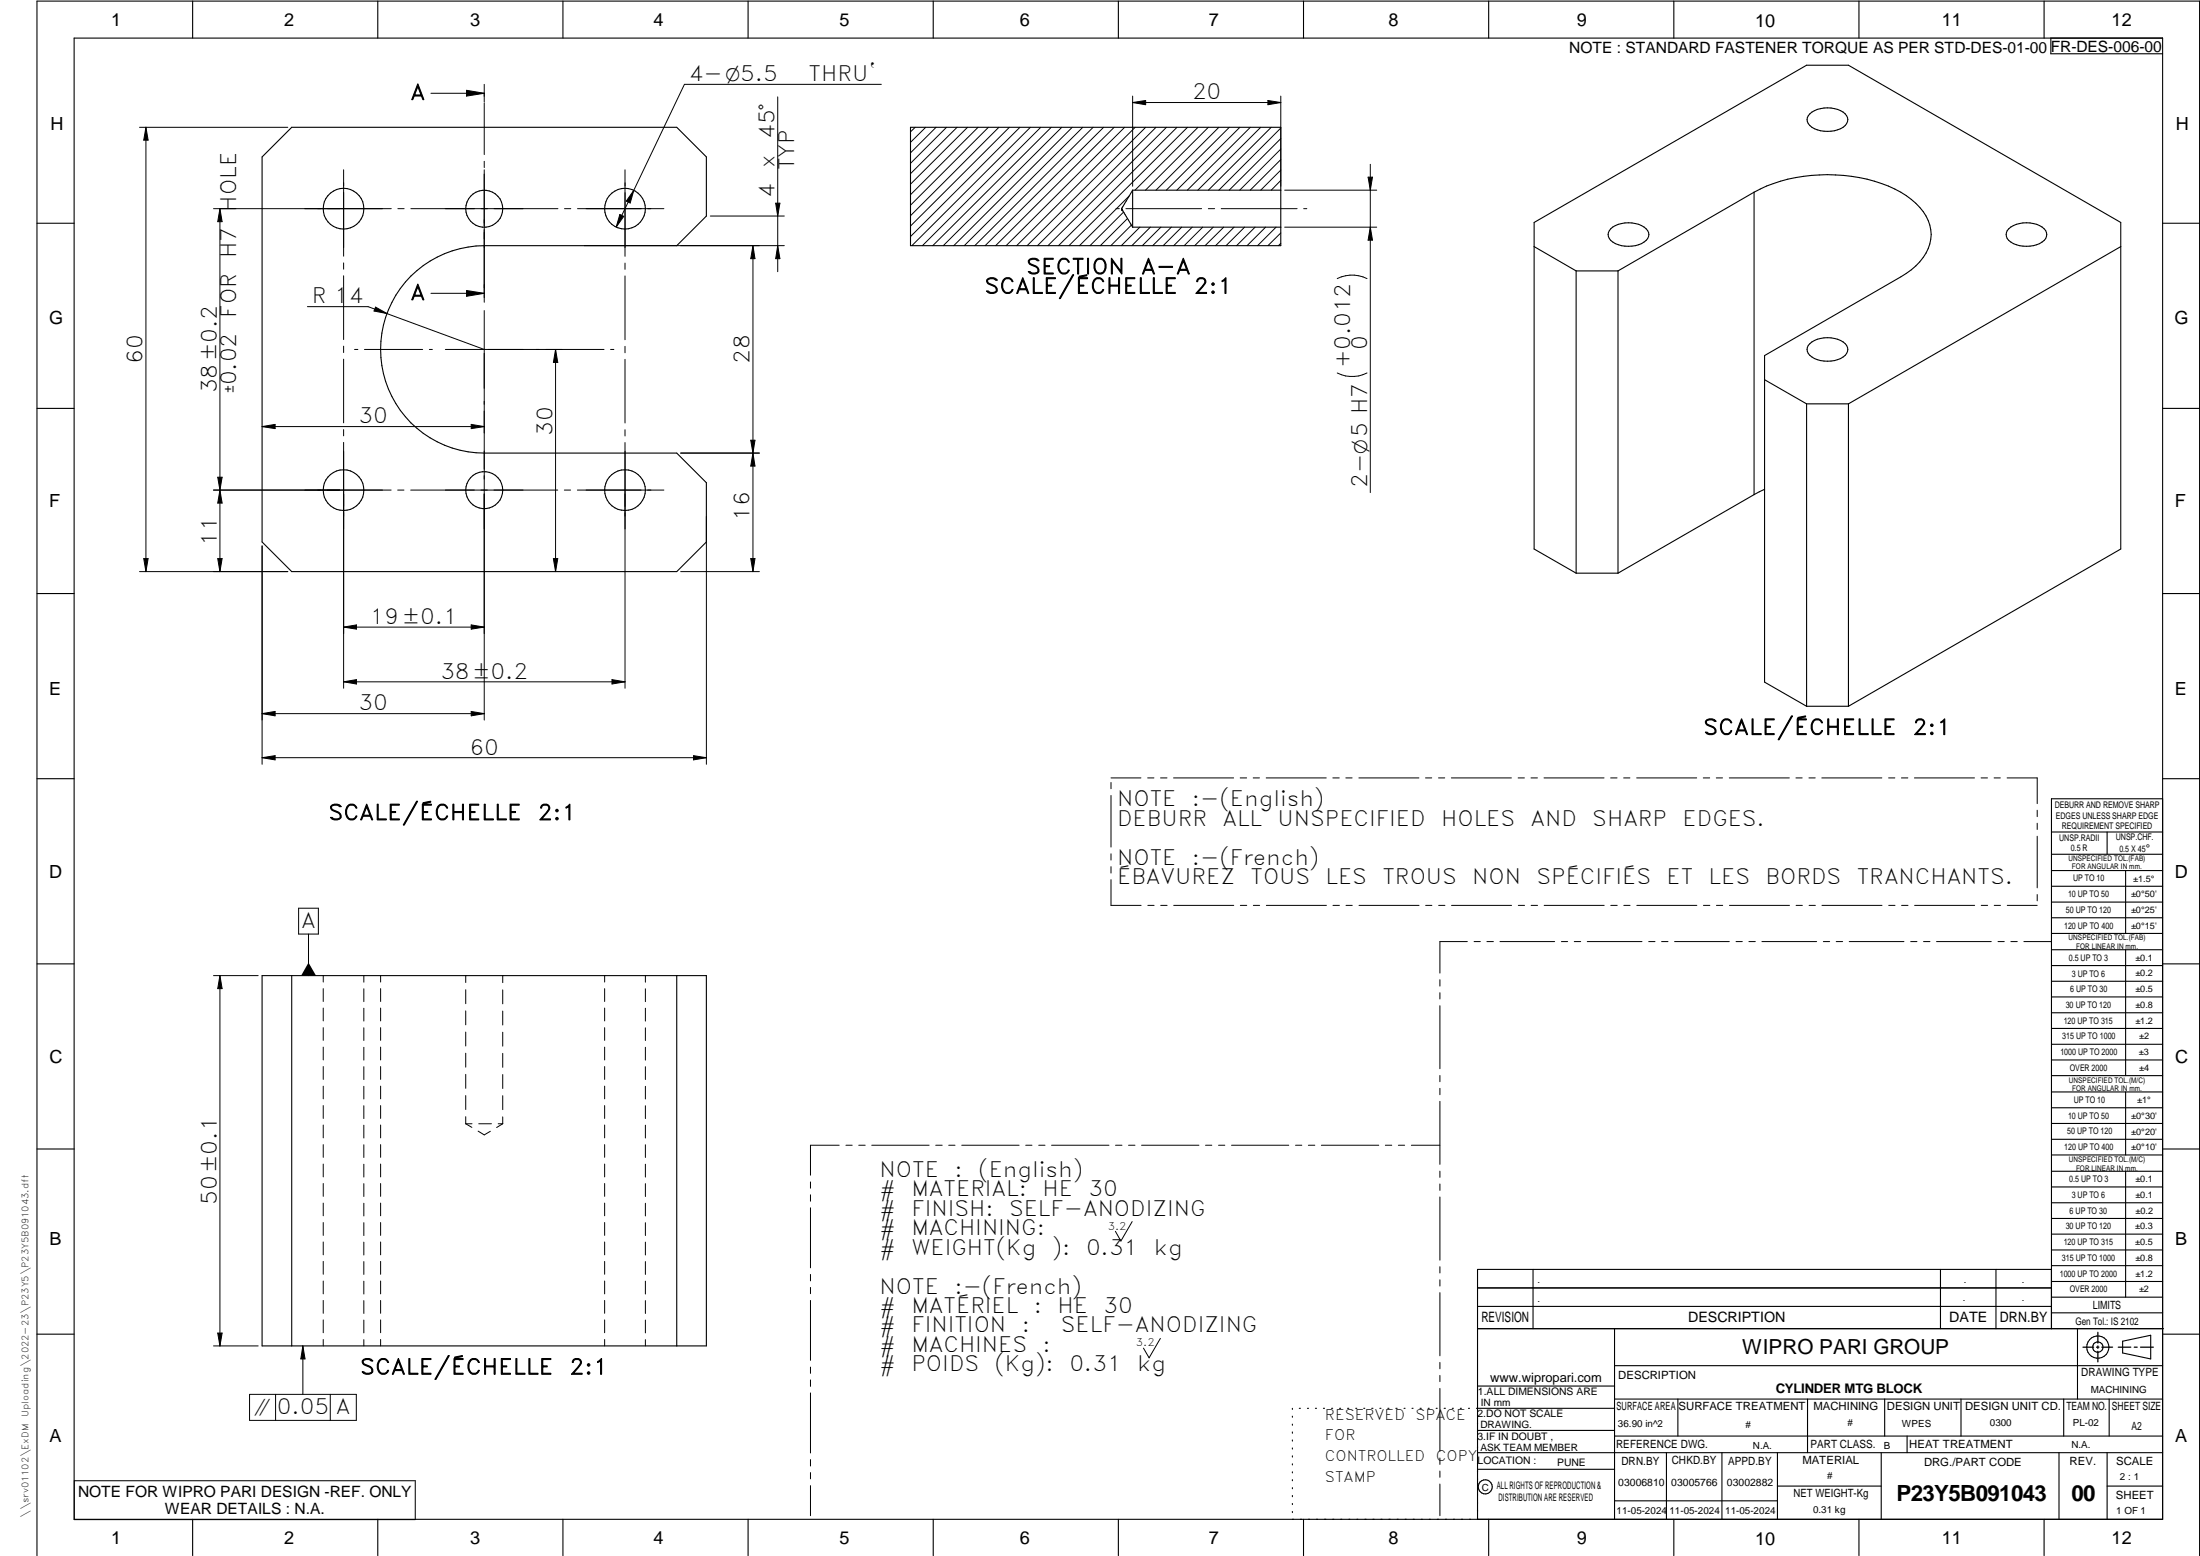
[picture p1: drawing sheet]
<svg xmlns="http://www.w3.org/2000/svg" width="594mm" height="420mm" viewBox="0 0 594 420" stroke-linecap="round" stroke-linejoin="round" font-family="sans-serif">
<g fill="none" stroke="#000" stroke-width=".3">
<path d="M20 10.3h564v400h-564zM52 .3v10M102 .3v10M152 .3v10M202 .3v10M252 .3v10M302 .3v10M352 .3v10M402 .3v10M452 .3v10M502 .3v10M552 .3v10"/>
<path d="M553.8 10.3v4.2h30.2M78.8 34.4h103.9l8 8v15.9l-8 8h-51.9a28 28 0 0 0-28 28 28 28 0 0 0 28 28h51.9l8 8v16l-8 8h-103.9l-8-8v-103.9zM245.9 34.4h100v31.9h-100zM488.7 30.7a7.9 7.9 0 0 1 9.6 0 2.4 2.4 0 0 1-1.3 4.1 8.2 8.2 0 0 1-8.3-.9 2.03 2.03 0 0 1 0-3.2zM302.8 56.3h.1M302.9 56.4h.1M302.9 56.3h.1M302.9 56.5h.1M303 56.5h.1M303 56.6l2.9 4.7M303 56.6h.1M305.9 51.4h40"/>
<path d="M305.9 51.4v9.9M305.9 51.4l-3 4.8M473.7 51.9l-36.8 21.3M473.7 51.9v81.7M473.7 51.9a43.8 43.8 0 0 1 39.6 0 16 16 0 0 1 7.8 8.9 10.8 10.8 0 0 1-3.8 11l-4 3-36.8 21.2v88.2l11.3 6.5M10 60.3h10M305.9 61.3h40M414.3 66.6l11.3 6.6M425.6 73.2v81.6M425.6 73.2h11.3M435 61.8a7.9 7.9 0 0 1 9.5 0 2.13 2.13 0 0 1-.6 3.6 8.2 8.2 0 0 1-8.9-.5 2.11 2.11 0 0 1 0-3.1zM436.9 73.2v81.6"/>
<path d="M542.5 61.8a7.9 7.9 0 0 1 9.5 0 2.18 2.18 0 0 1-.6 3.6 8.2 8.2 0 0 1-8.9-.5 2.11 2.11 0 0 1 0-3.1zM572.7 66.6l-73.6 42.5M584 60.3h10M488.7 92.8a7.9 7.9 0 0 1 9.6 0 2.18 2.18 0 0 1-.6 3.6 8.2 8.2 0 0 1-9-.4 2.03 2.03 0 0 1 0-3.2zM10 110.3h10M476.5 102.5l11.3 6.6M487.8 109.1h11.3M487.8 109.1v81.6M499.1 109.1v81.6M584 110.3h10M473.7 133.6l-36.8 21.2M476.5 132.1l-2.8 1.5"/>
<path d="M425.6 154.8h11.3M425.6 154.8l-11.3-6.5v-88.2l73.5-42.5h11.3l73.6 42.5v88.2l-73.6 42.4M10 160.3h10M584 160.3h10M487.8 190.7h11.3M10 210.3h10M584 215.7h-30v143.1M584 210.3h10M554 224.7h30M554 230.7h30M554 235.1h30M554 239.3h30"/>
<path d="M569 224.7v6M574 235.1v17M554 243.6h30M554 247.8h30M554 252.1h30M554 256.5h30M574 256.5v33.9M10 260.3h10M70.8 263.4h119.9v100h-119.9zM78.8 263.4v100M182.7 263.4v100M554 260.7h30"/>
<path d="M554 265h30M554 269.2h30M554 273.5h30M554 277.7h30M584 260.3h10M554 282h30M554 286.2h30M554 290.4h30M554 294.9h30M554 299.1h30M574 294.9v17M10 310.3h10"/>
<path d="M554 303.4h30M554 307.6h30M554 311.9h30M554 316.3h30M574 316.3v34M584 310.3h10M554 320.5h30M554 324.8h30M554 329h30M554 333.2h30M554 337.5h30M399 358.8h185.2"/>
<path d="M399 352.8h155M399 347.8h155M414 342.8v16M436 358.8v51.5M524 342.8v16M539 342.8v16M554 341.8h30M554 346h30M554 350.3h30M554 354.5h30M554 342.8h-155v67.5M561 358.8v19"/>
<path d="M10 360.3h10M399 374.3h37M436 377.8h148M453.1 377.8v10M488.1 377.8v14.5M508.9 377.8v10M529.5 377.8v10M557.3 377.8v10M569.5 377.8v10M573.2 362.2l7.6-1.6v6.3l-7.6-1.6zM584 368.8h-148M584 360.3h10"/>
<path d="M349 380.3v.3M349 382.4v.3M349 384.6v.3M349 386.7v.3M349 388.8v.3M349 391v.3M349 393.1v.3M349 395.3v.3M349 397.4v.3M349 399.5v.3M350.9 380.3h.2M353.1 380.3h.2"/>
<path d="M355.2 380.3h.3M357.4 380.3h.3M359.6 380.3h.3M361.7 380.3h.3M363.9 380.3h.3M366.1 380.3h.3M368.3 380.3h.2M370.4 380.3h.3M372.6 380.3h.3M374.8 380.3h.3M376.9 380.3h.4M379.1 380.3h.3"/>
<path d="M381.3 380.3h.3M383.4 380.3h.4M385.6 380.3h.3M387.8 380.3h.3M390 380.3h.3M392.2 380.3h.3M394.3 380.3h.3M396.5 380.3h.3M398.7 380.3h37.3M399 396.7h37M399 392.3h185M399 386.2h37"/>
<path d="M436 387.8h148M450 392.3v18M465 392.3v18M480 392.3v18M508 392.3v18M515 387.8v4.5M556 392.3v18M569 392.3v18M52 410.3v9.7M102 410.3v9.7M152 410.3v9.7M202 410.3v9.7"/>
<path d="M252 410.3v9.7M302 410.3v9.7M349 401.7v.3M349 403.8v.4M349 406v.3M349 408.1v.3M352 410.3v9.7M402 410.3v9.7M436 405.3h44M452 410.3v9.7M480 401.3h28M502 410.3v9.7"/>
<path d="M552 410.3v9.7M569 401.3h15M10 420v-419.7h584v419.7"/>
<circle cx="92.8" cy="56.4" r="5.5"/>
<circle cx="130.8" cy="56.4" r="5"/>
<circle cx="168.8" cy="56.4" r="5.5"/>
<circle cx="92.8" cy="132.3" r="5.5"/>
<circle cx="130.8" cy="132.4" r="5"/>
<circle cx="168.8" cy="132.4" r="5.5"/>
<circle cx="566.5" cy="363.7" r="1.39"/>
<circle cx="566.5" cy="363.8" r="3"/>
<circle cx="401.1" cy="401.5" r="1.9"/>
</g>
<g fill="none" stroke="#000" stroke-width=".27">
<path d="M37.7 34.4h40M39.4 34.4v119.9M39.4 34.4l.6 3.4h-1.2zM116.4 25.2h14.4M126 24.4l4.8 .8-4.8 .8zM130.8 22.8v4.8M130.8 27.8v13.9M210 26.2v47.2M238 22.8h-53.2l-18.4 38.5M247.1 34.4l-1.2 1.2M250 34.4l-4.1 4M252.8 34.4l-6.9 6.9"/>
<path d="M255.6 34.4l-9.7 9.7M258.4 34.4l-12.5 12.5M261.3 34.4l-15.4 15.3M264.1 34.4l-18.2 18.2M266.9 34.4l-21 21M269.7 34.4l-23.8 23.9M272.6 34.4l-26.7 26.6M275.4 34.4l-29.5 29.5M278.3 34.4l-32.1 31.9M281 34.4l-31.9 31.9M283.9 34.4l-32 31.9M286.7 34.4l-32 31.9"/>
<path d="M289.6 34.4l-32.1 31.9M292.4 34.4l-32 31.9M295.2 34.4l-32 31.9M298 34.4l-32 31.9M300.9 34.4l-32 31.9M303.7 34.4l-32 31.9M305.9 27.7l3.5-.6v1.2zM305.9 26v24.3M305.9 27.7h40M306.5 34.4l-32 31.9M309.4 34.4l-32 31.9M312.2 34.4l-32 31.9"/>
<path d="M315 34.4l-32 31.9M317.8 34.4l-32 31.9M320.7 34.4l-32 31.9M323.5 34.4l-17 17M326.3 34.4l-17 17M329.1 34.4l-16.9 17M332 34.4l-17 17M334.8 34.4l-17 17M337.6 34.4l-17 17M340.4 34.4l-16.9 17M342.4 27.1l3.5 .6-3.5 .6zM343.3 34.4l-17 17"/>
<path d="M345.9 37.4l-14 14M345.9 34.6l-16.8 16.8M345.9 26v24.3M59.4 56.3l.6 3.6h-1.2zM59.4 56.3v98M92.8 45.8v23.4M105.7 56.3h-48M107.4 56.3h1.7M110.9 56.3h39.8M130.8 45.8v35.8M130.8 43.6v1.7M152.4 56.3h1.7"/>
<path d="M155.9 56.3h23.4M167.4 57.9l1 .5-2 2.9zM168.8 45.8v23.4M171.1 51.4l-.9 3.4-1.1-.5zM191.8 58.3h20M209.5 54.9h1.1l-.6 3.4zM301.4 56.3h.9M303.4 57.3l-9.1 9M304 56.3h20.5M304.5 59l-7.4 7.3M304.9 52.9l-13.4 13.4M326.3 56.3h1.7"/>
<path d="M329.8 56.3h20.5M345.9 48.7l-2.6 2.7M345.9 45.9l-5.5 5.5M345.9 43.1l-8.3 8.3M345.9 40.3l-11.1 11.1M346.9 51.4h24.9M352 56.3h.9M369.4 47.8h1.2l-.6 3.6zM370 44.4v88.6M92.8 71v1.7M92.8 74.5v17.2M116.4 79.2h14.4"/>
<path d="M126 78.4l4.8 .8-4.8 .8zM168.8 71v1.7M168.8 74.5v17.2M203.3 66.3v88M203.3 66.3l.6 3.5h-1.2zM210 66.3l.6 3.5h-1.1zM211.8 66.3h-54M305.5 60.8l-5.5 5.5M307.8 61.3l-5 5M310.6 61.3l-5 5M313.5 61.3l-5 5M316.3 61.3l-5 5"/>
<path d="M319.1 61.3l-5 5M321.9 61.3l-5 5M324.8 61.3l-5 5M327.6 61.3l-5 5M330.4 61.3l-5 5M333.2 61.3l-5 5M336.1 61.3l-5 5M338.9 61.3l-5 5M341.8 61.3l-5 5M344.6 61.3l-5 5M345.9 65.7l-.7 .6M345.9 62.9l-3.5 3.4"/>
<path d="M346.9 61.3h24.9M369.1 75.2a9 9 0 0 0-8 0M370 61.3l.6 3.6h-1.2zM83 82.8h16.4l31.4 11.6M92.8 93.5v1.7M92.8 97v17.2M95.8 94.4h.8M98.4 94.4h15.7M101.4 82.9l3.1 1.8-3.5-.7zM115.9 94.4h.8M120.3 94.4h42.8M130.8 83.9v110.5"/>
<path d="M150 94.4v59.9M150 94.4l.6 3.5h-1.2zM164.9 94.4h.9M168.8 93.5v1.7M168.8 97v17.2M70.8 115.2l3.5-.6v1.1zM70.8 115.2h60M92.8 116v1.7M92.8 119.5v66.3M127.2 114.6l3.6 .6-3.6 .5zM168.8 116v1.7M168.8 119.5v66.3"/>
<path d="M202.7 118.9h1.2l-.6 3.4zM369.1 100.7a9 9 0 0 1-8 0M57.7 132.3h47.9M58.8 128.9h1.2l-.6 3.4zM59.4 132.3l.6 3.5h-1.2zM107.4 132.3h1.7M110.9 132.3h39.7M152.4 132.3h1.7M155.9 132.3h23.4M190.7 139.4v67M203.3 122.3l.6 3.6h-1.2zM205.1 122.3h-21.3"/>
<path d="M37.7 154.3h40M38.8 150.8h1.2l-.6 3.5zM58.8 150.8h1.2l-.6 3.5zM70.8 147.4v59M149.4 150.8h1.2l-.6 3.5zM183.8 154.3h21.3M202.7 150.8h1.2l-.6 3.5zM92.8 169.3l3.5-.6v1.2zM92.8 169.3h38M127.2 168.7l3.6 .6-3.6 .6zM70.8 192.7l3.5-.6v1.2zM70.8 192.7h60"/>
<path d="M92.8 184.1l3.5-.6v1.2zM92.8 184.1h76M127.2 192.1l3.6 .6-3.6 .6zM165.3 183.5l3.5 .6-3.5 .6zM70.8 204.6l3.5-.6v1.2zM70.8 204.6h119.9M187.3 204l3.4 .6-3.4 .6zM300 211.3v1.7M300 214.8v13.9M300 210.1h8.1M309.9 210.1h1.7M313.4 210.1h1.7"/>
<path d="M316.9 210.1h16.2M334.9 210.1h1.7M338.4 210.1h1.7M341.9 210.1h16.2M359.9 210.1h1.7M363.4 210.1h1.7M366.9 210.1h16.3M384.9 210.1h1.7M388.4 210.1h1.7M391.9 210.1h16.2M409.9 210.1h1.7M413.4 210.1h1.8"/>
<path d="M416.9 210.1h16.2M434.9 210.1h1.8M438.4 210.1h1.7M442 210.1h16.2M459.9 210.1h1.8M463.5 210.1h1.7M467 210.1h16.2M485 210.1h1.7M488.5 210.1h1.7M491.9 210.1h16.3M510 210.1h1.7M513.5 210.1h1.7"/>
<path d="M517 210.1h16.2M535 210.1h1.7M538.5 210.1h1.7M542 210.1h8.1v6.9M550.1 218.8v1.7M300 237.5v7h8.1M300 230.5v1.7M300 234v1.8M550.1 222.3v1.7M550.1 225.8v13.9M80.6 245.2h5.4v7h-5.4zM83.3 252.2v11.2"/>
<path d="M310 244.5h1.7M313.4 244.5h1.8M316.9 244.5h16.3M334.9 244.5h1.8M338.4 244.5h1.7M342 244.5h16.2M360 244.5h1.7M363.5 244.5h1.7M367 244.5h16.2M385 244.5h1.7M388.5 244.5h1.7M392 244.5h16.2"/>
<path d="M396.2 254.3h-7.4v8.5M398.1 254.3h1.6M401.5 254.3h1.8M405 254.3h14.8M410 244.5h1.7M413.5 244.5h1.7M417 244.5h16.2M421.6 254.3h1.7M425.1 254.3h1.7M428.6 254.3h14.8M435 244.5h1.7M438.5 244.5h1.7"/>
<path d="M442 244.5h16.2M445.2 254.3h1.7M448.7 254.3h1.7M452.2 254.3h14.8M460 244.5h1.7M463.5 244.5h1.7M467 244.5h16.2M468.8 254.3h1.7M472.3 254.3h1.7M475.8 254.3h14.8M485 244.5h1.7M488.5 244.5h1.7"/>
<path d="M492 244.5h16.2M492.4 254.3h1.7M495.8 254.3h1.8M499.4 254.3h14.7M510 244.5h1.7M513.5 244.5h1.7M516 254.3h1.6M517 244.5h16.2M519.4 254.3h1.8M522.9 254.3h14.8M535 244.5h1.7M538.5 244.5h1.7"/>
<path d="M539.5 254.3h1.7M542 244.5h8.1M543 254.3h1.7M546.5 254.3h7.4M550.1 241.6v1.6M57.7 263.4h12M59.4 263.4l.6 3.6h-1.2zM59.4 263.4v100M87.3 263.4v1.8M87.3 267v3.4M87.3 272.2v3.5M87.3 277.5v3.4"/>
<path d="M98.2 263.4v1.8M98.2 267v3.5M98.2 272.2v3.5M98.2 277.5v3.5M102.8 263.4v1.8M102.8 267v3.4M102.8 272.2v3.5M102.8 277.5v3.4M125.8 263.4v1.9M125.8 267.3v3.7M125.8 273v3.7M125.8 278.7v3.7"/>
<path d="M135.8 263.4v1.9M135.8 267.3v3.8M135.8 273v3.8M135.8 278.7v3.8M163.3 263.4v1.8M163.3 267v3.4M163.3 272.2v3.5M163.3 277.5v3.4M174.3 263.4v1.8M174.3 267v3.5M174.3 272.2v3.5M174.3 277.5v3.5"/>
<path d="M388.8 264.5v1.8M388.8 268.1v1.6M388.8 271.6v17M87.3 282.7v3.5M87.3 288v3.5M87.3 293.3v3.4M87.3 298.5v3.5M98.2 282.8v3.5M98.2 288v3.5M98.2 293.3v3.5M98.2 298.6v3.4M102.8 282.7v3.5"/>
<path d="M102.8 288v3.5M102.8 293.3v3.4M102.8 298.5v3.5M125.8 284.4v3.8M125.8 290.1v3.8M125.8 295.8v3.8M135.8 284.4v3.8M135.8 290.2v3.7M135.8 295.9v3.7M163.3 282.7v3.5M163.3 288v3.5M163.3 293.3v3.4"/>
<path d="M163.3 298.5v3.5M174.3 282.8v3.5M174.3 288v3.5M174.3 293.3v3.5M174.3 298.6v3.4M388.8 290.4v1.7M388.8 293.9v1.7M388.8 297.4v17M87.3 303.8v3.5M87.3 309.1v3.4M87.3 314.3v3.5M87.3 319.6v3.4"/>
<path d="M98.2 303.8v3.5M98.2 309.1v3.4M98.2 314.4v3.4M98.2 319.6v3.5M102.8 303.8v3.5M102.8 309.1v3.4M102.8 314.3v3.5M102.8 319.6v3.4M125.8 301.5v1.9M125.8 303.4l1.6 1M125.8 303.4h1.7M129.1 305.4l1.7 1.1 1.6-1"/>
<path d="M129.3 303.4h3.4M134.5 303.4h1.3M135.8 301.6v1.8M135.8 303.4l-1.7 1.1M163.3 303.8v3.5M163.3 309.1v3.4M163.3 314.3v3.5M163.3 319.6v3.4M174.3 303.8v3.5M174.3 309.1v3.4M174.3 314.4v3.4M174.3 319.6v3.5"/>
<path d="M218.9 319.2v1.6M226.6 309.2h-7.7v8.1M228.4 309.2h1.7M231.9 309.2h1.7M235.4 309.2h15.5M252.7 309.2h1.7M256.2 309.2h1.7M259.7 309.2h15.5M277 309.2h1.7M280.5 309.2h1.7M284 309.2h15.5M301.2 309.2h1.8"/>
<path d="M304.8 309.2h1.7M308.3 309.2h15.5M325.5 309.2h1.7M329.1 309.2h1.6M332.6 309.2h15.4M349.8 309.2h1.7M353.3 309.2h1.7M356.8 309.2h15.5M374.1 309.2h1.7M377.6 309.2h1.7M381.1 309.2h7.7M388.8 316.2v1.7"/>
<path d="M388.8 319.7v1.7M87.3 324.9v3.4M87.3 330.1v3.5M87.3 335.4v3.4M98.2 324.9v3.4M98.2 330.2v3.4M98.2 335.4v3.5M102.8 324.9v3.4M102.8 330.1v3.5M102.8 335.4v3.4M163.3 324.9v3.4M163.3 330.1v3.5"/>
<path d="M163.3 335.4v3.4M174.3 324.9v3.4M174.3 330.2v3.4M174.3 335.4v3.5M218.9 322.6v1.8M218.9 326.1v16.2M305.7 329.9l-3 5.2-1.5-2.6M388.8 323.2v17.1M58.8 360h1.2l-.6 3.4zM87.3 340.6v3.5M87.3 345.9v3.5M87.3 351.2v3.4"/>
<path d="M87.3 356.4v3.5M98.2 340.7v3.4M98.2 345.9v3.5M98.2 351.2v3.5M98.2 356.4v3.5M102.8 340.6v3.5M102.8 345.9v3.5M102.8 351.2v3.4M102.8 356.4v3.5M163.3 340.6v3.5M163.3 345.9v3.5M163.3 351.2v3.4"/>
<path d="M163.3 356.4v3.5M174.3 340.7v3.4M174.3 345.9v3.5M174.3 351.2v3.5M174.3 356.4v3.5M218.9 344.1v1.8M218.9 347.6v1.7M218.9 351.2v16.1M388.8 342.1v1.6M388.8 345.6v1.7M388.8 349v17.1M57.7 363.4h12"/>
<path d="M67.4 376.5h28.8v7h-28.8zM74.4 376.5v7M81.8 363.4v13.1M81.8 363.4l.6 3.5h-1.2zM87.3 361.7v1.7M89.2 376.5v7M98.2 361.7v1.7M102.8 361.7v1.7M163.3 361.7v1.7M174.3 361.7v1.7M218.9 369.1v1.7M218.9 372.6v1.8"/>
<path d="M218.9 376.1v16.2M313.3 361.4l-3 5.2-1.5-2.6M388.8 367.9v1.7M388.8 371.4v1.7M388.8 374.9v17M20.1 399.8h92v10.5h-92zM218.9 394.1v1.8M218.9 397.6v1.7M388.8 393.7v1.7M388.8 397.2v1.7M218.9 401.2v8.1M388.8 400.7v8.6"/>
</g>
<path d="M566.5 359.7v3M562.5 363.8h2.9M566.1 363.8h.7M566.5 363.4v.7M566.5 364.9v2.8M567.6 363.8h2.9M572 363.8h3.4M576.3 363.8h.8M578 363.8h3.5" fill="none" stroke="#000" stroke-width=".34"/>
<g fill="#000">
<path d="M39.4 34.4l.6 3.4h-1.2zM126 24.4l4.8 .8-4.8 .8zM305.9 27.7l3.5-.6v1.2zM342.4 27.1l3.5 .6-3.5 .6zM59.4 56.3l.6 3.6h-1.2zM167.4 57.9l1 .5-2 2.9zM171.1 51.4l-.9 3.4-1.1-.5zM209.5 54.9h1.1l-.6 3.4zM369.4 47.8h1.2l-.6 3.6zM203.3 66.3l.6 3.5h-1.2zM210 66.3l.6 3.5h-1.1zM370 61.3l.6 3.6h-1.2z"/>
<path d="M101.4 82.9l3.1 1.8-3.5-.7zM126 78.4l4.8 .8-4.8 .8zM150 94.4l.6 3.5h-1.2zM70.8 115.2l3.5-.6v1.1zM127.2 114.6l3.6 .6-3.6 .5zM202.7 118.9h1.2l-.6 3.4zM59.4 132.3l.6 3.5h-1.2zM58.8 128.9h1.2l-.6 3.4zM203.3 122.3l.6 3.6h-1.2zM38.8 150.8h1.2l-.6 3.5zM58.8 150.8h1.2l-.6 3.5zM149.4 150.8h1.2l-.6 3.5z"/>
<path d="M202.7 150.8h1.2l-.6 3.5zM92.8 169.3l3.5-.6v1.2zM127.2 168.7l3.6 .6-3.6 .6zM70.8 192.7l3.5-.6v1.2zM92.8 184.1l3.5-.6v1.2zM127.2 192.1l3.6 .6-3.6 .6zM165.3 183.5l3.5 .6-3.5 .6zM70.8 204.6l3.5-.6v1.2zM187.3 204l3.4 .6-3.4 .6zM59.4 263.4l.6 3.6h-1.2zM83.3 259.9l2 3.5h-4zM58.8 360h1.2l-.6 3.4z"/>
<path d="M81.8 363.4l.6 3.5h-1.2z"/>
</g>
<g font-size="6">
<text x="512.1" y="405.2">P23Y5B091043</text>
<text x="559.4" y="405.2">00</text>
</g>
<g font-size="5.7">
<text x="186" y="21.9">4-O5.5</text>
<text x="218.3" y="21.9">THRU`</text>
<text x="110.8" y="26.9">A</text>
<text x="321.9" y="26.8">20</text>
<text x="209.2" y="37.6" transform="rotate(-90 209.2 37.6)">45°</text>
<text x="209.2" y="45.3" transform="rotate(-90 209.2 45.3)">x</text>
<text x="214.4" y="46" transform="rotate(-90 214.4 46)">TYP</text>
<text x="209.2" y="53.5" transform="rotate(-90 209.2 53.5)">4</text>
<text x="63.8" y="57.1" transform="rotate(-90 63.8 57.1)">HOLE</text>
<text x="63.8" y="69.6" transform="rotate(-90 63.8 69.6)">H7</text>
<text x="277.1" y="74">SECTION</text>
<text x="308.1" y="74">A-A</text>
<text x="84.2" y="81.9">R 14</text>
<text x="110.8" y="81">A</text>
<text x="265.8" y="79.2">SCALE/ÉCHELLE</text>
<text x="322.4" y="79.2">2:1</text>
<text x="63.8" y="85.8" transform="rotate(-90 63.8 85.8)">FOR</text>
<text x="369.1" y="94.5" transform="rotate(-90 369.1 94.5)">0</text>
<text x="38.5" y="98.3" transform="rotate(-90 38.5 98.3)">60</text>
<text x="202.4" y="98.3" transform="rotate(-90 202.4 98.3)">28</text>
<text x="364.6" y="99.5" transform="rotate(-90 364.6 99.5)">+0.012</text>
<text x="58.5" y="106.2" transform="rotate(-90 58.5 106.2)">38±0.2</text>
<text x="96.8" y="114.3">30</text>
<text x="149.2" y="117.7" transform="rotate(-90 149.2 117.7)">30</text>
<text x="369.1" y="131.8" transform="rotate(-90 369.1 131.8)">2-O5 H7</text>
<text x="202.4" y="140.7" transform="rotate(-90 202.4 140.7)">16</text>
<text x="58.5" y="147.3" transform="rotate(-90 58.5 147.3)">11</text>
<text x="99.9" y="168.4">19±0.1</text>
<text x="118.9" y="183.2">38±0.2</text>
<text x="96.8" y="191.8">30</text>
<text x="126.8" y="203.8">60</text>
<text x="459.9" y="198.4">SCALE/ÉCHELLE</text>
<text x="516.5" y="198.4">2:1</text>
<text x="88.7" y="221.4">SCALE/ÉCHELLE</text>
<text x="145.2" y="221.4">2:1</text>
<text x="301.7" y="217.7">NOTE</text>
<text x="321.8" y="217.7">:-(English)</text>
<text x="301.7" y="223">DEBURR</text>
<text x="330.1" y="223">ALL</text>
<text x="345" y="223">UNSPECIFIED</text>
<text x="389.1" y="223">HOLES</text>
<text x="413.3" y="223">AND</text>
<text x="430" y="223">SHARP</text>
<text x="454.4" y="223">EDGES.</text>
<text x="301.7" y="233.5">NOTE</text>
<text x="321.8" y="233.5">:-(French)</text>
<text x="301.7" y="238.7">ÉBAVUREZ</text>
<text x="337.7" y="238.7">TOUS</text>
<text x="358" y="238.7">LES</text>
<text x="373.3" y="238.7">TROUS</text>
<text x="397.6" y="238.7">NON</text>
<text x="414.9" y="238.7">SPÉCIFIÉS</text>
<text x="450" y="238.7">ET</text>
<text x="461.4" y="238.7">LES</text>
<text x="476.8" y="238.7">BORDS</text>
<text x="501.4" y="238.7">TRANCHANTS.</text>
<text x="81.4" y="250.5">A</text>
<text x="237.5" y="317.8">NOTE</text>
<text x="257.7" y="317.8">:</text>
<text x="264.1" y="317.8">(English)</text>
<text x="237.5" y="323">#</text>
<text x="246.1" y="323">MATERIAL:</text>
<text x="281.5" y="323">HE</text>
<text x="293.9" y="323">30</text>
<text x="58.5" y="325.3" transform="rotate(-90 58.5 325.3)">50±0.1</text>
<text x="237.5" y="328.3">#</text>
<text x="246.1" y="328.3">FINISH:</text>
<text x="272.5" y="328.3">SELF-ANODIZING</text>
<text x="237.5" y="333.5">#</text>
<text x="246.1" y="333.5">MACHINING:</text>
<text x="237.5" y="338.8">#</text>
<text x="246.1" y="338.8">WEIGHT(Kg</text>
<text x="284" y="338.8">):</text>
<text x="293.3" y="338.8">0.31</text>
<text x="311.6" y="338.8">kg</text>
<text x="237.5" y="349.3">NOTE</text>
<text x="257.7" y="349.3">:-(French)</text>
<text x="237.5" y="354.5">#</text>
<text x="237.5" y="359.8">#</text>
<text x="246.1" y="354.5">MATÉRIEL</text>
<text x="246.1" y="359.8">FINITION</text>
<text x="275.9" y="359.8">:</text>
<text x="279.2" y="354.5">:</text>
<text x="285.6" y="354.5">HE</text>
<text x="286.5" y="359.8">SELF-ANODIZING</text>
<text x="298" y="354.5">30</text>
<text x="237.5" y="365">#</text>
<text x="246.1" y="365">MACHINES</text>
<text x="281.5" y="365">:</text>
<text x="97.2" y="371.1">SCALE/ÉCHELLE</text>
<text x="153.8" y="371.1">2:1</text>
<text x="237.5" y="370.3">#</text>
<text x="246.1" y="370.3">POIDS</text>
<text x="268.5" y="370.3">(Kg):</text>
<text x="288.8" y="370.3">0.31</text>
<text x="307.1" y="370.3">kg</text>
<text x="74.8" y="381.8">0.05 A</text>
</g>
<text font-size="5.6" x="470.5" y="365.5">WIPRO PARI GROUP</text>
<g font-size="5.4">
<text x="63.8" y="106.2" transform="rotate(-90 63.8 106.2)">u0.02</text>
<text x="68.7" y="381.8">i</text>
</g>
<g font-size="4.9">
<text x="30" y="6.9">1</text>
<text x="76.7" y="6.9">2</text>
<text x="127" y="6.9">3</text>
<text x="176.5" y="6.9">4</text>
<text x="226.7" y="6.9">5</text>
<text x="275.4" y="6.9">6</text>
<text x="326.4" y="6.9">7</text>
<text x="375" y="6.9">8</text>
<text x="425.8" y="6.9">9</text>
<text x="473.9" y="7.3">10</text>
<text x="524.3" y="6.9">11</text>
<text x="570.2" y="6.9">12</text>
<text x="13.6" y="35.1">H</text>
<text x="587.6" y="35.1">H</text>
<text x="13.2" y="87.5">G</text>
<text x="587.2" y="87.5">G</text>
<text x="13.2" y="137">F</text>
<text x="587.2" y="137">F</text>
<text x="13.2" y="187.6">E</text>
<text x="587.2" y="187.6">E</text>
<text x="13.2" y="237">D</text>
<text x="587.2" y="237">D</text>
<text x="13.4" y="287.1">C</text>
<text x="587.4" y="287.1">C</text>
<text x="13.4" y="336.2">B</text>
<text x="587.4" y="336.2">B</text>
<text x="13.4" y="389.3">A</text>
<text x="587.4" y="389.3">A</text>
<text x="30" y="416.9">1</text>
<text x="76.7" y="416.9">2</text>
<text x="127" y="416.9">3</text>
<text x="176.5" y="416.9">4</text>
<text x="226.7" y="416.9">5</text>
<text x="275.4" y="416.9">6</text>
<text x="326.4" y="416.9">7</text>
<text x="375" y="416.9">8</text>
<text x="425.8" y="416.9">9</text>
<text x="473.9" y="417.3">10</text>
<text x="524.3" y="416.9">11</text>
<text x="570.2" y="416.9">12</text>
</g>
<g font-size="4.2">
<text x="423.7" y="14.3">NOTE : STANDARD FASTENER TORQUE AS PER STD-DES-01-00</text>
<text x="553.8" y="14">FR-DES-006-00</text>
<text x="21.1" y="404.3">NOTE FOR WIPRO PARI DESIGN -REF. ONLY</text>
<text x="44.5" y="408.8">WEAR DETAILS : N.A.</text>
</g>
<g font-size="3.9">
<text x="400" y="357.1">REVISION</text>
<text x="455.9" y="357.1">DESCRIPTION</text>
<text x="526.4" y="357.1">DATE</text>
<text x="540" y="357.1">DRN.BY</text>
<text x="357.8" y="383.3">RESERVED</text>
<text x="382.3" y="383.3">SPACE</text>
<text x="357.8" y="388.9">FOR</text>
<text x="357.8" y="394.5">CONTROLLED</text>
<text x="387.8" y="394.5">COPY</text>
<text x="357.8" y="400">STAMP</text>
</g>
<text font-size="3.6" x="479.5" y="376.1">CYLINDER MTG BLOCK</text>
<text font-size="3.5" x="402.4" y="373.3">www.wipropari.com</text>
<g font-size="3.1">
<text x="565.1" y="353.5">LIMITS</text>
<text x="562" y="371.7">DRAWING TYPE</text>
<text x="437" y="372.3">DESCRIPTION</text>
<text x="436.5" y="380.8">SURFACE AREA</text>
<text x="453.3" y="380.8">SURFACE TREATMENT</text>
<text x="489.7" y="380.8">MACHINING</text>
<text x="509.5" y="380.8">DESIGN UNIT</text>
<text x="530.6" y="380.8">DESIGN UNIT CD.</text>
<text x="558" y="380.6">TEAM NO.</text>
<text x="570.3" y="380.7">SHEET SIZE</text>
<text x="575.6" y="386.1">A2</text>
<text x="436.4" y="391.1">REFERENCE DWG.</text>
<text x="437.8" y="395.5">DRN.BY</text>
<text x="451.4" y="395.4">CHKD.BY</text>
<text x="466.6" y="395.5">APPD.BY</text>
<text x="486.7" y="395.4">MATERIAL</text>
<text x="488.9" y="390.9">PART CLASS.</text>
<text x="515.6" y="390.9">HEAT TREATMENT</text>
<text x="519.6" y="395.9">DRG./PART CODE</text>
<text x="558.9" y="395.5">REV.</text>
<text x="571.4" y="395.6">SCALE</text>
<text x="484.3" y="404.2">NET WEIGHT-Kg</text>
<text x="571.4" y="404.7">SHEET</text>
</g>
<text font-size="3" x="579.5" y="230.1">°</text>
<g font-size="2.8">
<text x="299.1" y="332.1">3.2</text>
<text x="560.4" y="357.7">Gen Tol.: IS 2102</text>
<text x="306.7" y="363.6">3.2</text>
<text x="399.1" y="376.6">1.ALL DIMENSIONS ARE</text>
<text x="399" y="382.7">2.DO NOT SCALE</text>
<text x="399" y="388.7">3.IF IN DOUBT ,</text>
<text x="399" y="395.4">LOCATION :</text>
<text x="420.5" y="396">PUNE</text>
<text x="404.2" y="402">ALL RIGHTS OF REPRODUCTION &amp;</text>
<text x="437" y="401.2">03006810</text>
<text x="451.3" y="401.2">03005766</text>
<text x="466.3" y="401.2">03002882</text>
<text x="404.7" y="405.4">DISTRIBUTION ARE RESERVED</text>
</g>
<g font-size="2.7">
<text x="564.6" y="376.2">MACHINING</text>
<text x="399.9" y="379.7">IN mm</text>
<text x="399.7" y="385.7">DRAWING.</text>
<text x="436.9" y="385.4">36.90 in^2</text>
<text x="471.4" y="385.5">#</text>
<text x="498.9" y="385">#</text>
<text x="513.6" y="385.3">WPES</text>
<text x="537.3" y="385.1">0300</text>
<text x="559.7" y="385.1">PL-02</text>
<text x="399.7" y="391.8">ASK TEAM MEMBER</text>
<text x="473.4" y="391.2">N.A.</text>
<text x="508.7" y="391.2">B</text>
<text x="559.3" y="391.1">N.A.</text>
<text x="493.4" y="399.5">#</text>
<text x="572.5" y="399.7">2 : 1</text>
<text x="400.1" y="402.5">C</text>
<text x="436.5" y="408.7">11-05-2024</text>
<text x="450.8" y="408.8">11-05-2024</text>
<text x="465.9" y="408.9">11-05-2024</text>
<text x="489.6" y="408.5">0.31 kg</text>
<text x="571.4" y="408.7">1 OF 1</text>
</g>
<g font-size="2.5">
<text x="554.9" y="218.3">DEBURR AND REMOVE SHARP</text>
<text x="555.2" y="221">EDGES UNLESS SHARP EDGE</text>
<text x="556.1" y="227.1">UNSP.RADII</text>
<text x="556.8" y="223.8">REQUIREMENT SPECIFIED</text>
<text x="571.4" y="226.9">UNSP.CHF.</text>
<text x="559.2" y="229.9">0.5 R</text>
<text x="572.3" y="230.1">0.5 X 45</text>
<text x="559.8" y="238">UP TO 10</text>
<text x="576.1" y="238.1">±1.5°</text>
<text x="558.5" y="242.2">10 UP TO 50</text>
<text x="575.5" y="242.3">±0°50'</text>
<text x="557.4" y="250.7">120 UP TO 400</text>
<text x="557.9" y="246.5">50 UP TO 120</text>
<text x="575.5" y="250.7">±0°15'</text>
<text x="575.5" y="246.5">±0°25'</text>
<text x="558.7" y="259.4">0.5 UP TO 3</text>
<text x="559.5" y="263.7">3 UP TO 6</text>
<text x="576.6" y="263.6">±0.2</text>
<text x="576.6" y="259.4">±0.1</text>
<text x="559" y="267.9">6 UP TO 30</text>
<text x="576.6" y="267.9">±0.5</text>
<text x="557.8" y="272.2">30 UP TO 120</text>
<text x="576.6" y="272.2">±0.8</text>
<text x="556.9" y="280.7">315 UP TO 1000</text>
<text x="557.3" y="276.4">120 UP TO 315</text>
<text x="576.6" y="276.4">±1.2</text>
<text x="577.7" y="280.7">±2</text>
<text x="556.4" y="284.9">1000 UP TO 2000</text>
<text x="577.6" y="284.9">±3</text>
<text x="558.9" y="289.2">OVER 2000</text>
<text x="577.7" y="289.3">±4</text>
<text x="560" y="297.9">UP TO 10</text>
<text x="577.1" y="297.9">±1°</text>
<text x="558.5" y="302.1">10 UP TO 50</text>
<text x="575.5" y="302.1">±0°30'</text>
<text x="557.4" y="310.6">120 UP TO 400</text>
<text x="558.2" y="306.3">50 UP TO 120</text>
<text x="575.5" y="310.6">±0°10'</text>
<text x="575.5" y="306.4">±0°20'</text>
<text x="558.8" y="319.2">0.5 UP TO 3</text>
<text x="559.4" y="323.4">3 UP TO 6</text>
<text x="576.6" y="319.2">±0.1</text>
<text x="576.6" y="323.5">±0.1</text>
<text x="558.9" y="327.7">6 UP TO 30</text>
<text x="576.7" y="327.7">±0.2</text>
<text x="557.8" y="332">30 UP TO 120</text>
<text x="576.6" y="332">±0.3</text>
<text x="556.8" y="340.5">315 UP TO 1000</text>
<text x="557.3" y="336.3">120 UP TO 315</text>
<text x="576.6" y="336.3">±0.5</text>
<text x="576.6" y="340.5">±0.8</text>
<text x="415.2" y="346.4">.</text>
<text x="530.3" y="346.5">.</text>
<text x="545.9" y="346.4">.</text>
<text x="556.2" y="344.7">1000 UP TO 2000</text>
<text x="576.6" y="344.7">±1.2</text>
<text x="415.2" y="351.5">.</text>
<text x="530" y="351.3">.</text>
<text x="545.9" y="351.4">.</text>
<text x="558.9" y="349">OVER 2000</text>
<text x="577.6" y="349">±2</text>
</g>
<g font-size="2.4">
<text x="7.7" y="382.7" transform="rotate(-90 7.7 382.7)">Uploading\2022-23\P23Y5\P23Y5B091043.dft</text>
<text x="7.7" y="409.8" transform="rotate(-90 7.7 409.8)">\\srv01102\ExDM</text>
</g>
<g font-size="2.1">
<text x="558.5" y="232.4">UNSPECIFIED TOL.(FAB)</text>
<text x="559.5" y="234.7">FOR ANGULAR IN mm.</text>
<text x="558.6" y="253.9">UNSPECIFIED TOL.(FAB)</text>
<text x="560.7" y="256.3">FOR LINEAR IN mm.</text>
<text x="558.7" y="292.3">UNSPECIFIED TOL.(M/C)</text>
<text x="559.6" y="294.7">FOR ANGULAR IN mm.</text>
<text x="558.7" y="313.7">UNSPECIFIED TOL.(M/C)</text>
<text x="560.6" y="316.1">FOR LINEAR IN mm.</text>
</g>
</svg>
